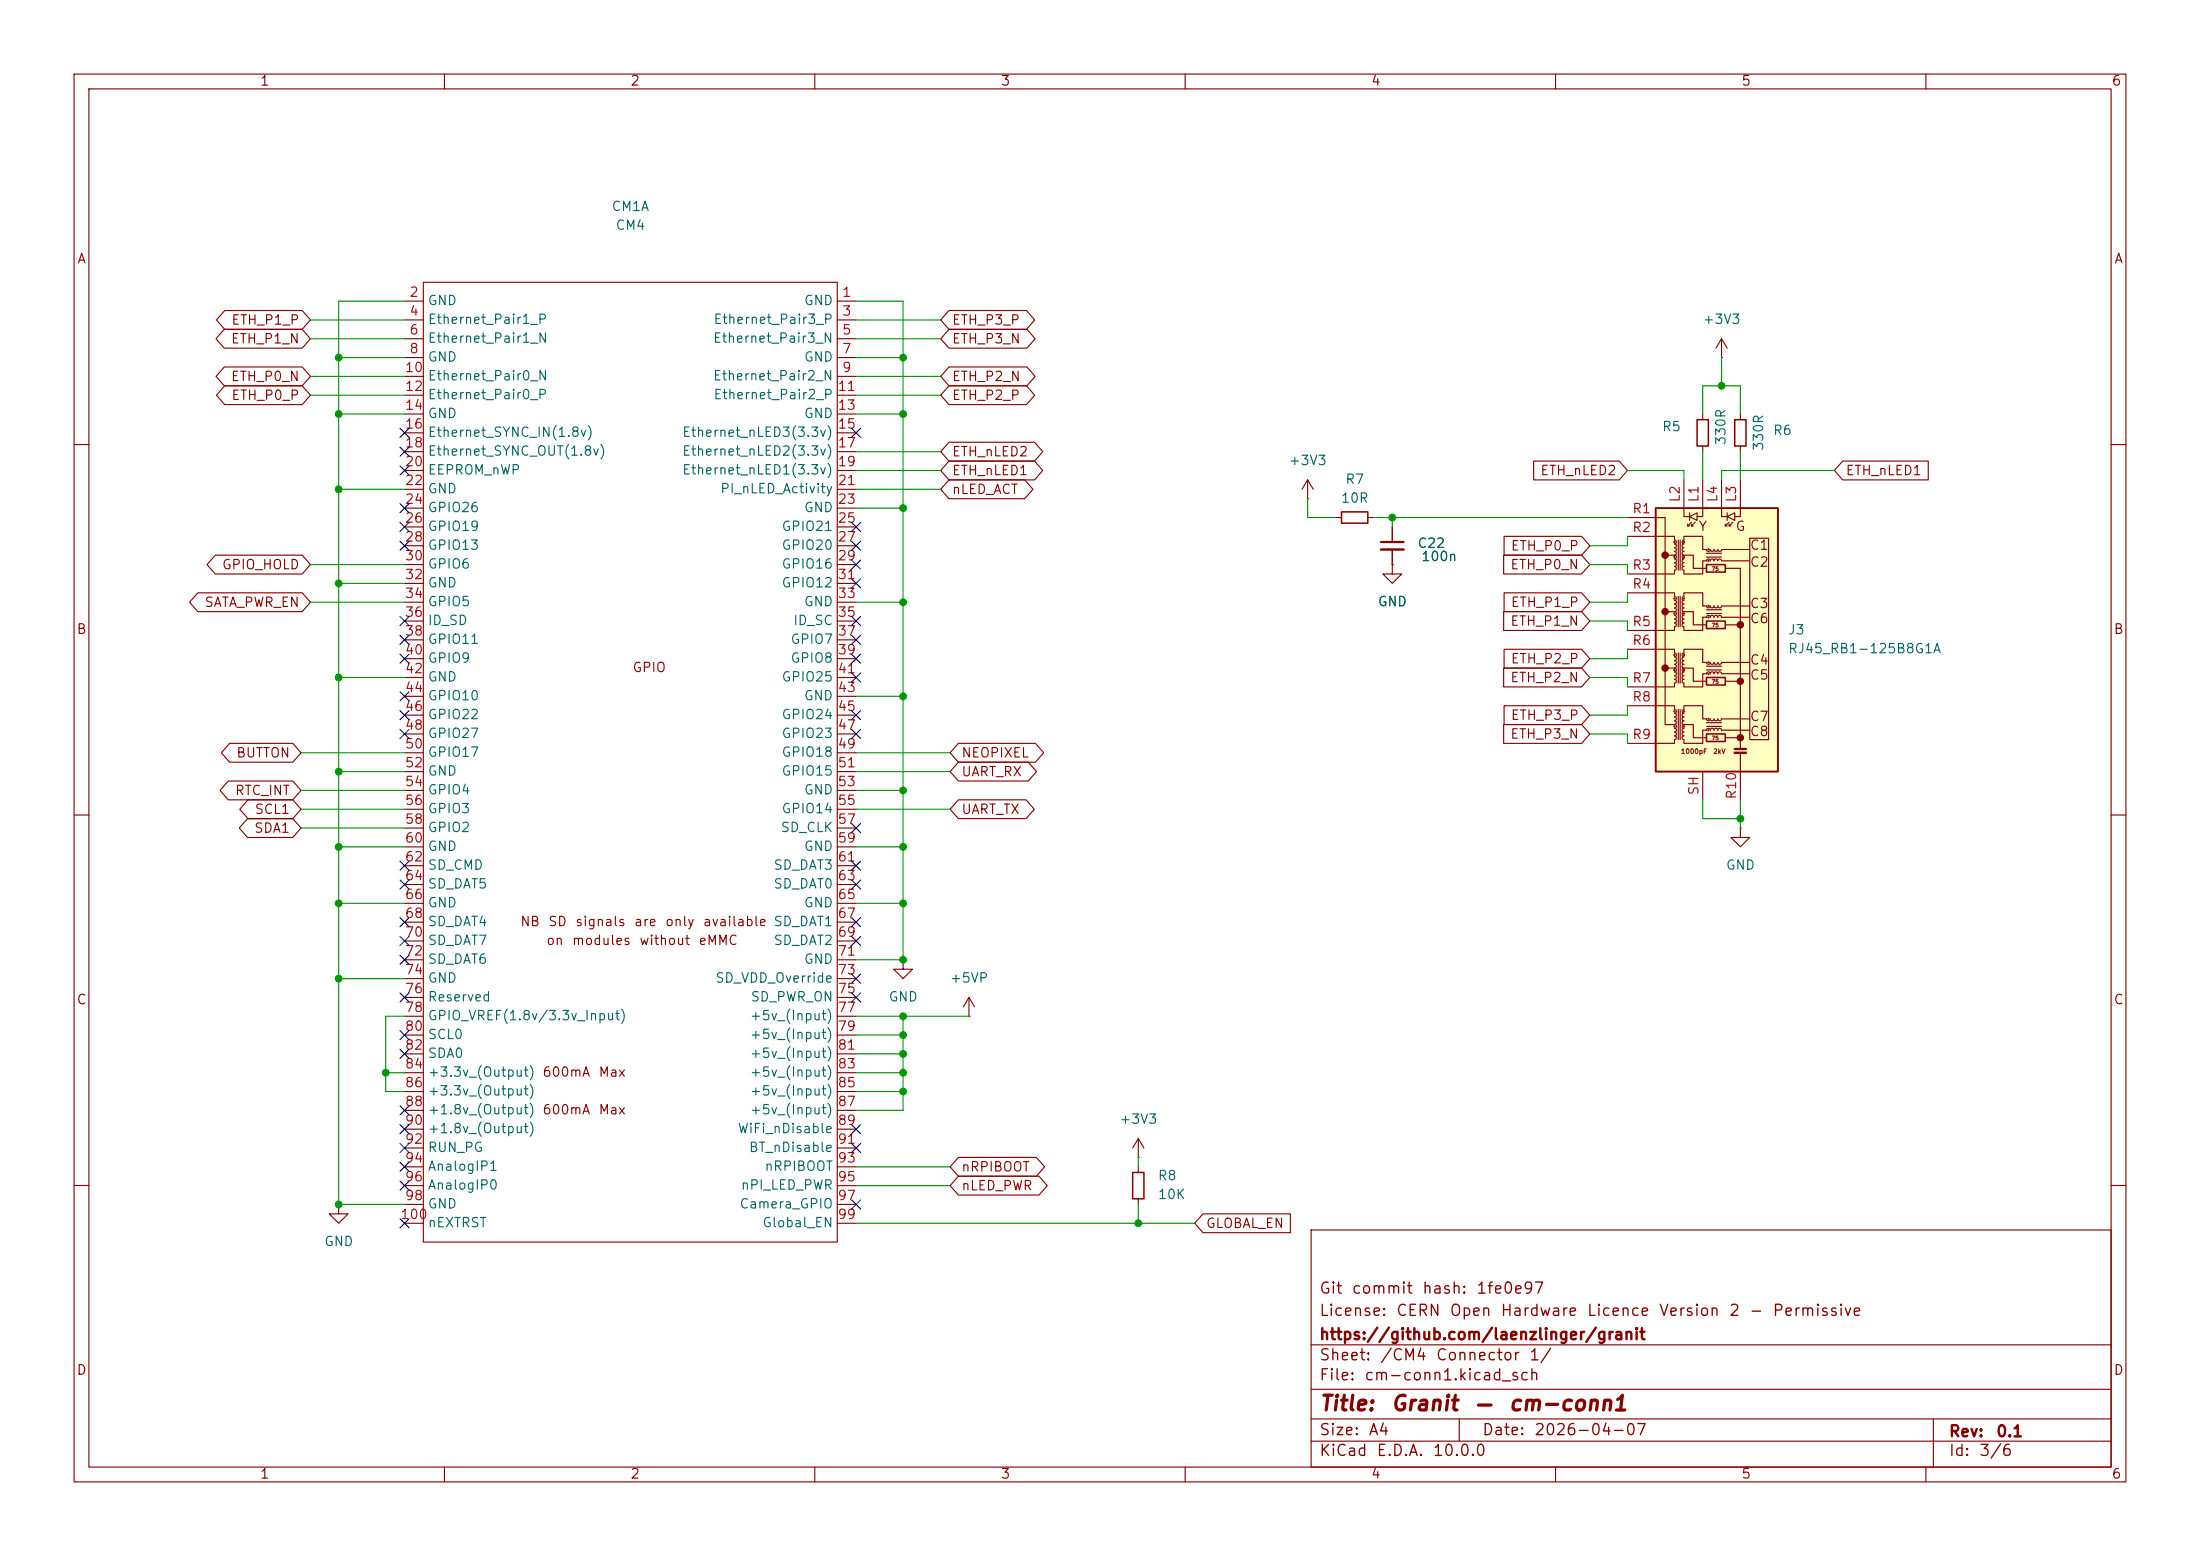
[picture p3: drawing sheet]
<svg xmlns="http://www.w3.org/2000/svg" width="297mm" height="210mm" viewBox="0 0 297 210" stroke-linecap="round" stroke-linejoin="round" font-family="sans-serif">
<g fill="none" stroke="#840000" stroke-width=".15">
<path d="M10 10h277v190h-277zM12 12h273v186h-273zM60 10v2M110 10v2M160 10v2M210 10v2M260 10v2M229.9 55.9v.7M234.9 55.9v.7M10 60h2M176.5 67.3h.1M176.5 64.8l-.7 1.2"/>
<path d="M176.5 64.8l.8 1.2M176.5 64.8v2.5M180.3 69.9h.8M184.7 69.9h.7M229.9 60.2v.8M234.9 60.2v.8M285 60h2M10 110h2M234.9 111.8v1.2h1.3l-1.3 1.3-1.2-1.3h1.2M234.9 111.8h.1M285 110h2M153.7 156.2h.1"/>
<path d="M153.7 153.7v2.5M153.7 157.5v.7M153.7 153.7l-.8 1.2M153.7 153.7l.7 1.2M10 160h2M153.7 161.8v.8M177 166h108v32h-108zM285 160h2M60 198v2M110 198v2M160 198v2M177 194.5h108"/>
<path d="M177 191.5h108M177 187.5h108M177 181.5h108M197 191.5v3M210 198v2M260 198v2M261 191.5v6.5"/>
</g>
<path d="M229.1 56.6h1.5v3.6h-1.5zM234.2 56.6h1.5v3.6h-1.5zM181.1 69.1h3.6v1.5h-3.6zM152.9 158.2h1.5v3.6h-1.5z" fill="none" stroke="#840000" stroke-width=".2"/>
<path d="M223.5 68.6h16.5v35.5h-16.5z" fill="#ffffc2"/>
<g fill="#840000" stroke="#840000" stroke-width=".51">
<circle cx="234.9" cy="84.3" r=".25"/>
<circle cx="234.9" cy="91.9" r=".25"/>
<circle cx="234.9" cy="99.6" r=".25"/>
<circle cx="224.8" cy="74.9" r=".25"/>
<circle cx="224.8" cy="82.5" r=".25"/>
<circle cx="224.8" cy="90.2" r=".25"/>
</g>
<g fill="none" stroke="#840000" stroke-width=".15">
<path d="M57.1 38.1h55.9v129.5h-55.9zM30.3 44.4h10.5l1.1 1.3-1.1 1.3h-10.5l-1.1-1.3zM30.3 49.5h10.5l1.1 1.3-1.1 1.3h-10.5l-1.1-1.3zM30.3 41.9h10.5l1.1 1.3-1.1 1.3h-10.5l-1.1-1.3zM30.3 52.1h10.5l1.1 1.2-1.1 1.3h-10.5l-1.1-1.3zM54.6 40.6h2.5M54.6 43.2h2.5M54.6 45.7h2.5M54.6 48.3h2.5M54.6 50.8h2.5M54.6 53.3h2.5M54.6 55.9h2.5"/>
<path d="M54.6 58.4h2.5M113 40.6h2.6M113 43.2h2.6M113 45.7h2.6M113 48.3h2.6M113 50.8h2.6M113 53.3h2.6M113 55.9h2.6M113 58.4h2.6M128.1 41.9h10.5l1.1 1.3-1.1 1.3h-10.5l-1.1-1.3zM128.1 52.1h10.5l1.1 1.2-1.1 1.3h-10.5l-1.1-1.3zM128.1 44.4h10.5l1.1 1.3-1.1 1.3h-10.5l-1.1-1.3z"/>
<path d="M128.1 49.5h10.5l1.1 1.3-1.1 1.3h-10.5l-1.1-1.3zM128.1 59.7h11.6l1.1 1.3-1.1 1.2h-11.6l-1.1-1.2zM232.4 48.3h.1M232.4 45.7v2.6M232.4 45.7l-.8 1.3M232.4 45.7l.8 1.3M29.1 74.9h11.7l1.1 1.3-1.1 1.3h-11.7l-1.1-1.3zM54.6 61h2.5M54.6 63.5h2.5M54.6 66h2.5M54.6 68.6h2.5M54.6 71.1h2.5"/>
<path d="M54.6 73.7h2.5M54.6 76.2h2.5M54.6 78.7h2.5M113 61h2.6M113 63.5h2.6M113 66h2.6M113 68.6h2.6M113 71.1h2.6M113 73.7h2.6M113 76.2h2.6M113 78.7h2.6M128.1 64.8h10.2l1.1 1.2-1.1 1.3h-10.2l-1.1-1.3z"/>
<path d="M128.1 62.2h11.6l1.1 1.3-1.1 1.3h-11.6l-1.1-1.3zM188 76.2v1.3h1.2l-1.2 1.2-1.3-1.2h1.3M188 76.2h.1M188 71.1v2.1M188 74.2v2M203 74.9h10.5l1.1 1.3-1.1 1.3h-10.5zM203.1 72.4h10.4l1.1 1.3-1.1 1.2h-10.4zM207 62.2h11.6l1.1 1.3-1.1 1.3h-11.6zM219.7 72.4h6.4v.5l.1 .1 .1 .1-.1 .2-.1 .1 .1 .1 .1 .2-.1 .1-.1 .1 .2 .2v.2l-.2 .1 .2 .1v.2l-.2 .2M219.7 69.9h5.1v27.9h1.3M224.8 74.9h1.3M226.1 74.9l.1 .1 .1 .2-.1 .2h-.1l.1 .1 .1 .2-.1 .2h-.1l.1 .1 .1 .2-.1 .2-.1 .1h.1l.1 .2-.1 .2-.1 .1v.5h-6.4"/>
<path d="M226.6 72.9v4.1M226.8 72.9v4.1M227.3 74.9h1.3v1.8h1.8M227.3 74.9l-.2 .2v.2l.2 .1-.2 .1v.3l.2 .1-.1 .1-.1 .2 .1 .2 .1 .1h-.2v.2v.2l.2 .1v.5h2.6v-1.8h.5l.2-.3 .2 .1 .1 .2 .1-.2 .1-.1 .2 .1 .1 .2 .1-.2 .1-.1 .2 .1 .1 .2 .1-.2 .2-.1 .1 .1 .1 .2h3.8M227.3 64.8v4.9h.8M227.8 70.7v.3h.3M228.1 69.7l1-.5v1zM228.1 69.2v1M228.3 70.7v.3h.3M228.3 70.5l-.5 .5M228.9 70.5l-.6 .5M229.9 64.8v4.9h-.8"/>
<path d="M230.4 75.2h2M230.4 74.7h2M232.4 64.8v4.9h.8M232.9 76.7h2v24.4M232.9 70.7v.3h.3M233.2 69.7l1-.5v1zM233.2 69.2v1M233.4 70.7v.3h.3M233.4 70.5l-.5 .5M233.9 70.5l-.5 .5M234.9 64.8v4.9h-.7M236.2 72.6h2.6v27.2h-2.6z"/>
<path d="M236.2 74.2h-3.8l-.1 .1-.1 .1-.2-.1-.1-.1-.2 .2h-.2l-.1-.2-.1 .2h-.2l-.2-.2-.1 .2h-.2l-.2-.2h-.5v-1.8h-2.6v.5l-.1 .1-.1 .1 .1 .2 .1 .1-.1 .1-.1 .2 .1 .1 .1 .1-.2 .1v.2v.2h.2l-.2 .1v.2v.2h.2M248.8 62.2h11.5v2.6h-11.5l-1.2-1.3zM26.7 80h14.1l1.1 1.3-1.1 1.3h-14.1l-1.1-1.3zM54.6 81.3h2.5M54.6 83.8h2.5M54.6 86.4h2.5M54.6 88.9h2.5M54.6 91.4h2.5M54.6 94h2.5M54.6 96.5h2.5M54.6 99.1h2.5M113 81.3h2.6"/>
<path d="M113 83.8h2.6M113 86.4h2.6M113 88.9h2.6M113 91.4h2.6M113 94h2.6M113 96.5h2.6M113 99.1h2.6M203 82.5h10.5l1.1 1.3-1.1 1.3h-10.5zM203 97.8h10.5l1.1 1.3-1.1 1.2h-10.5zM203 90.2h10.5l1.1 1.2-1.1 1.3h-10.5zM203.1 80h10.4l1.1 1.3-1.1 1.3h-10.4zM203.1 87.6h10.4l1.1 1.3-1.1 1.3h-10.4z"/>
<path d="M203.1 95.2h10.4l1.1 1.3-1.1 1.3h-10.4zM219.7 80h6.4v.5l.1 .1 .1 .2-.1 .2h-.1l.1 .1 .1 .2-.1 .2h-.1l.2 .2v.2l-.2 .1 .2 .1v.2l-.2 .3M219.7 87.6h6.4v.5l.1 .1 .1 .2-.1 .2h-.1l.2 .2v.2l-.2 .2h.2v.3l-.2 .2 .2 .1v.2l-.2 .2h-1.3M219.7 95.3h6.4v.5h.1l.1 .2-.1 .2-.1 .1 .2 .2v.2l-.2 .1 .2 .1v.2l-.2 .2M224.8 82.6h1.3M226.1 82.5l.1 .1 .1 .2-.1 .2-.1 .1h.1l.1 .2-.1 .2-.1 .1h.1l.1 .2-.1 .2-.1 .1 .1 .1 .1 .1-.1 .2-.1 .1v.5h-6.4M226.1 90.2h.1l.1 .2-.1 .2-.1 .1h.1l.1 .2-.1 .2-.1 .1 .1 .1 .1 .1-.1 .2-.1 .1 .1 .1 .1 .2-.1 .1-.1 .1v.5h-6.4M226.1 98.3l.1 .1 .1 .1-.1 .2-.1 .1 .1 .1 .1 .2-.1 .1-.1 .1 .1 .1 .1 .2-.1 .1-.1 .1v.5h-6.4M226.1 97.3l.1 .1 .1 .1-.1 .2-.1 .1M226.1 97.8l.1 .1 .1 .1-.1 .2-.1 .1M226.6 80.5v4.1M226.6 88.1v4.1"/>
<path d="M226.6 95.8v4M226.8 80.5v4.1M226.8 88.1v4.1M226.8 95.8v4M227.3 82.6h1.3v1.7h1.8M227.3 90.2h1.3v1.7h1.8M227.3 98.3l-.2-.2 .1-.3h1.4v1.8h1.8M227.3 82.6l-.2 .2v.2l.2 .1-.2 .1v.2l.2 .2h-.1l-.1 .2 .1 .2 .1 .1h-.2v.2v.2l.2 .1v.5h2.6v-1.8h.5l.2-.2h.2l.1 .2 .1-.2h.1h.2l.1 .2 .1-.2h.1h.2l.1 .2 .1-.2h.2h.1l.1 .2h3.8M227.3 88.6h-.1l-.1-.2 .1-.2 .1-.1v-.5h2.6v1.8h.5l.2 .3 .2-.1 .1-.2 .1 .2 .1 .1 .2-.1 .1-.2 .1 .2 .1 .1 .2-.1 .1-.2 .1 .2 .2 .1 .1-.1 .1-.2h3.8M227.3 90.2l-.2 .2v.2l.2 .1-.2 .1v.2l.2 .2-.1 .1-.1 .1 .1 .2 .1 .1-.2 .1v.2v.1l.2 .1v.5h2.6v-1.8h.5l.2-.2h.2l.1 .2 .1-.1 .1-.1 .2 .1 .1 .1 .1-.1 .1-.1 .2 .1 .1 .1 .1-.1 .2-.1 .1 .1 .1 .1h3.8M227.3 88.6l-.2 .3v.2l.2 .1-.2 .1v.2l.2 .2h-.2v.2v.2l.2 .1M227.3 97.3l-.2 .1v.1v.2l.2 .1"/>
<path d="M227.3 98.3l-.1 .1-.1 .1 .1 .2 .1 .1M230.4 82.8h2M230.4 90.4h2M230.4 98h2M230.4 82.3h2M230.4 89.9h2M230.4 97.5h2M232.9 99.6h2M232.9 84.3h2M232.9 91.9h2M236.2 81.8h-3.8l-.1 .2h-.1h-.2l-.1-.2-.2 .2h-.2l-.1-.2-.1 .2h-.2l-.2-.2-.1 .2h-.2l-.2-.2h-.5v-1.8h-2.6v.5l-.1 .1-.1 .2 .1 .1 .1 .1-.1 .1-.1 .2 .1 .2h.1l-.2 .1v.2v.2h.2l-.2 .1v.2v.2l.2 .1M236.2 97h-3.8l-.1 .2-.1 .1-.2-.1-.1-.2-.2 .3-.2-.1-.1-.2-.1 .2-.2 .1-.2-.3-.1 .2-.2 .1-.2-.3h-.5v-1.7h-2.6v.5h-.1l-.1 .2 .1 .2 .1 .1h-.1l-.1 .2 .1 .2 .1 .1h-.2v.2v.2l.2 .1"/>
<path d="M236.2 98.6h-3.8l-.1-.2-.1-.1-.2 .1-.1 .2-.2-.3h-.2l-.1 .3-.1-.2-.2-.1-.2 .3-.1-.2-.2-.1-.2 .3h-.5v1.7h-2.6v-.5h-.2v-.2v-.2l.2-.1-.2-.1v-.2l.2-.2M30.8 105.4h8.7l1.1 1.3-1.1 1.3h-8.7l-1.1-1.3zM31 100.3h8.5l1.1 1.3-1.1 1.3h-8.5l-1.1-1.3zM33.4 110.5h6.1l1.1 1.3-1.1 1.2h-6.1l-1.1-1.2zM33.5 107.9h6l1.1 1.3-1.1 1.3h-6l-1.1-1.3zM54.6 101.6h2.5M54.6 104.1h2.5M54.6 106.7h2.5M54.6 109.2h2.5M54.6 111.8h2.5M54.6 114.3h2.5M54.6 116.8h2.5"/>
<path d="M54.6 119.4h2.5M113 101.6h2.6M113 104.1h2.6M113 106.7h2.6M113 109.2h2.6M113 111.8h2.6M113 114.3h2.6M113 116.8h2.6M113 119.4h2.6M129.4 107.9h9.1l1.1 1.3-1.1 1.3h-9.1l-1.1-1.3zM129.4 102.9h9.4l1.1 1.2-1.1 1.3h-9.4l-1.1-1.3zM129.4 100.3h10.4l1.1 1.3-1.1 1.3h-10.4l-1.1-1.3z"/>
<path d="M229.9 104.1v3.9M234.9 101.6v6.4M54.6 121.9h2.5M54.6 124.5h2.5M54.6 127h2.5M54.6 129.5h2.5M54.6 132.1h2.5M54.6 134.6h2.5M54.6 137.2h2.5M54.6 139.7h2.5M113 121.9h2.6M113 124.5h2.6"/>
<path d="M113 127h2.6M113 129.5h2.6M113 132.1h2.6M113 134.6h2.6M113 137.2h2.6M113 139.7h2.6M121.9 129.5v1.3h1.3l-1.3 1.3-1.3-1.3h1.3M121.9 129.5h.1M130.8 137.2h.1M130.8 134.6l-.8 1.3M130.8 134.6l.8 1.3M130.8 134.6v2.6"/>
<path d="M54.6 142.2h2.5M54.6 144.8h2.5M54.6 147.3h2.5M54.6 149.9h2.5M54.6 152.4h2.5M54.6 154.9h2.5M54.6 157.5h2.5M113 142.2h2.6M113 144.8h2.6M113 147.3h2.6M113 149.9h2.6M113 152.4h2.6"/>
<path d="M113 154.9h2.6M113 157.5h2.6M129.4 158.7h10.9l1.1 1.3-1.1 1.3h-10.9l-1.1-1.3zM129.4 156.2h10.5l1.1 1.3-1.1 1.3h-10.5l-1.1-1.3zM45.7 162.6v1.2h1.3l-1.3 1.3-1.3-1.3h1.3M45.7 162.6h.1M54.6 160h2.5M54.6 162.6h2.5M54.6 165.1h2.5M113 160h2.6M113 162.6h2.6M113 165.1h2.6"/>
<path d="M162.4 163.8h11.8v2.6h-11.8l-1.1-1.3z"/>
</g>
<path d="M223.5 68.6h16.5v35.5h-16.5z" fill="none" stroke="#840000" stroke-width=".25"/>
<path d="M186.4 73.2h3.1M234.2 101.1h1.5" fill="none" stroke="#840000" stroke-width=".3"/>
<path d="M186.4 74.2h3.1M234.2 101.6h1.5" fill="none" stroke="#840000" stroke-width=".33"/>
<path d="M230.4 76.2h2.5v1h-2.5zM230.4 83.8h2.5v1h-2.5zM230.4 91.4h2.5v1.1h-2.5zM230.4 99.1h2.5v1h-2.5z" fill="none" stroke="#840000" stroke-width=".2"/>
<g fill="#840000" stroke="#840000" stroke-width=".14">
<circle cx="230.6" cy="74.1" r=".08"/>
<circle cx="230.6" cy="75.7" r=".08"/>
<circle cx="230.6" cy="81.8" r=".08"/>
<circle cx="230.6" cy="83.3" r=".08"/>
<circle cx="230.6" cy="89.4" r=".08"/>
<circle cx="230.6" cy="91" r=".08"/>
<circle cx="230.6" cy="97" r=".08"/>
<circle cx="230.6" cy="98.6" r=".08"/>
<circle cx="227.4" cy="73.2" r=".08"/>
<circle cx="227.4" cy="75.2" r=".08"/>
<circle cx="227.4" cy="80.8" r=".08"/>
<circle cx="227.4" cy="82.8" r=".08"/>
<circle cx="227.4" cy="88.4" r=".08"/>
<circle cx="227.4" cy="90.4" r=".08"/>
<circle cx="227.4" cy="96" r=".08"/>
<circle cx="227.4" cy="98" r=".08"/>
<circle cx="226" cy="73.2" r=".08"/>
<circle cx="226" cy="75.2" r=".08"/>
<circle cx="226" cy="80.8" r=".08"/>
<circle cx="226" cy="82.8" r=".08"/>
<circle cx="226" cy="88.4" r=".08"/>
<circle cx="226" cy="90.4" r=".08"/>
<circle cx="226" cy="96" r=".08"/>
<circle cx="226" cy="98" r=".08"/>
</g>
<g fill="none" stroke="#009600" stroke-width=".15">
<path d="M41.9 45.7h12.7M41.9 50.8h12.7M41.9 43.2h12.7M41.9 53.3h12.7M45.7 55.9h8.9M45.7 48.3h8.9M54.6 40.6h-8.9v122h8.9M115.6 40.6h6.3v88.9h-6.3M115.6 45.7h11.4M115.6 55.9h6.3M115.6 50.8h11.4M115.6 43.2h11.4"/>
<path d="M115.6 48.3h6.3M115.6 53.3h11.4M229.9 55.9v-3.8h5v3.8M232.4 48.3v3.8M41.9 76.2h12.7M45.7 66h8.9M45.7 78.7h8.9M115.6 63.5h11.4M115.6 66h11.4M115.6 61h11.4M115.6 68.6h6.3M176.5 67.3v2.6h3.8"/>
<path d="M185.4 69.9h34.3M188 69.9v1.2M214.6 76.2h5.1v1.3M219.7 72.4v1.3h-5.1M219.7 63.5h7.6v1.3M229.9 61v3.8M234.9 61v3.8M247.6 63.5h-15.2v1.3M41.9 81.3h12.7M45.7 91.4h8.9M115.6 81.3h6.3M115.6 94h6.3"/>
<path d="M214.6 83.8h5.1v1.3M214.6 91.4h5.1v1.3M214.6 99.1h5.1v1.2M219.7 80v1.3h-5.1M219.7 87.6v1.3h-5.1M219.7 95.3v1.2h-5.1M40.6 101.6h14M40.6 109.2h14M40.6 106.7h14M40.6 111.8h14M45.7 114.3h8.9M45.7 104.1h8.9"/>
<path d="M115.6 114.3h6.3M115.6 101.6h12.7M115.6 104.1h12.7M115.6 109.2h12.7M115.6 106.7h6.3M229.9 108v2.5h5M234.9 108v3.8M45.7 121.9h8.9M45.7 132.1h8.9M54.6 137.2h-2.5v10.1h2.5M115.6 137.2h15.2M115.6 139.7h6.3"/>
<path d="M115.6 121.9h6.3M121.9 137.2v12.7h-6.3M52.1 144.8h2.5M115.6 147.3h6.3M115.6 144.8h6.3M115.6 142.2h6.3M115.6 157.5h12.7M153.7 156.2v1.3M115.6 165.1h45.7M115.6 160h12.7M153.7 162.6v2.5"/>
</g>
<g fill="none" stroke="#000084" stroke-width=".15">
<path d="M54 57.8l1.2 1.2M55.2 57.8l-1.2 1.2M115 57.8l1.2 1.2M116.2 57.8l-1.2 1.2M54 60.4l1.2 1.2M54 68l1.2 1.2M54 62.9l1.2 1.2M54 73.1l1.2 1.2M54 70.5l1.2 1.2M55.2 60.4l-1.2 1.2M55.2 68l-1.2 1.2M55.2 62.9l-1.2 1.2"/>
<path d="M55.2 73.1l-1.2 1.2M55.2 70.5l-1.2 1.2M115 70.5l1.2 1.2M115 73.1l1.2 1.2M115 78.1l1.2 1.2M115 75.6l1.2 1.2M116.2 70.5l-1.2 1.2M116.2 73.1l-1.2 1.2M116.2 78.1l-1.2 1.2M116.2 75.6l-1.2 1.2M54 83.2l1.2 1.2M54 88.3l1.2 1.2"/>
<path d="M54 85.8l1.2 1.2M54 95.9l1.2 1.2M54 93.4l1.2 1.2M54 98.5l1.2 1.2M55.2 83.2l-1.2 1.2M55.2 88.3l-1.2 1.2M55.2 85.8l-1.2 1.2M55.2 95.9l-1.2 1.2M55.2 93.4l-1.2 1.2M55.2 98.5l-1.2 1.2M115 88.3l1.2 1.2M115 85.8l1.2 1.2"/>
<path d="M115 83.2l1.2 1.2M115 95.9l1.2 1.2M115 90.8l1.2 1.2M115 98.5l1.2 1.2M116.2 88.3l-1.2 1.2M116.2 85.8l-1.2 1.2M116.2 83.2l-1.2 1.2M116.2 95.9l-1.2 1.2M116.2 90.8l-1.2 1.2M116.2 98.5l-1.2 1.2M54 118.8l1.2 1.2M54 116.2l1.2 1.2"/>
<path d="M55.2 118.8l-1.2 1.2M55.2 116.2l-1.2 1.2M115 111.2l1.2 1.2M115 116.2l1.2 1.2M115 118.8l1.2 1.2M116.2 111.2l-1.2 1.2M116.2 116.2l-1.2 1.2M116.2 118.8l-1.2 1.2M54 139.1l1.2 1.2M54 134l1.2 1.2M54 123.9l1.2 1.2M54 126.4l1.2 1.2"/>
<path d="M54 128.9l1.2 1.2M55.2 139.1l-1.2 1.2M55.2 134l-1.2 1.2M55.2 123.9l-1.2 1.2M55.2 126.4l-1.2 1.2M55.2 128.9l-1.2 1.2M115 131.5l1.2 1.2M115 134l1.2 1.2M115 126.4l1.2 1.2M115 123.9l1.2 1.2M116.2 131.5l-1.2 1.2M116.2 134l-1.2 1.2"/>
<path d="M116.2 126.4l-1.2 1.2M116.2 123.9l-1.2 1.2M54 149.3l1.2 1.2M54 154.3l1.2 1.2M54 151.8l1.2 1.2M54 156.9l1.2 1.2M54 159.4l1.2 1.2M54 141.6l1.2 1.2M55.2 149.3l-1.2 1.2M55.2 154.3l-1.2 1.2M55.2 151.8l-1.2 1.2M55.2 156.9l-1.2 1.2"/>
<path d="M55.2 159.4l-1.2 1.2M55.2 141.6l-1.2 1.2M115 154.3l1.2 1.2M115 151.8l1.2 1.2M116.2 154.3l-1.2 1.2M116.2 151.8l-1.2 1.2M54 164.5l1.2 1.2M55.2 164.5l-1.2 1.2M115 162l1.2 1.2M116.2 162l-1.2 1.2"/>
</g>
<g fill="#009600" stroke="#009600" stroke-width=".14">
<circle cx="121.9" cy="81.3" r=".46"/>
<circle cx="234.9" cy="110.5" r=".46"/>
<circle cx="121.9" cy="121.9" r=".46"/>
<circle cx="121.9" cy="94" r=".46"/>
<circle cx="121.9" cy="106.7" r=".46"/>
<circle cx="121.9" cy="114.3" r=".46"/>
<circle cx="45.7" cy="78.7" r=".46"/>
<circle cx="45.7" cy="91.4" r=".46"/>
<circle cx="45.7" cy="66" r=".46"/>
<circle cx="45.7" cy="104.1" r=".46"/>
<circle cx="121.9" cy="68.6" r=".46"/>
<circle cx="188" cy="69.9" r=".46"/>
<circle cx="121.9" cy="55.9" r=".46"/>
<circle cx="121.9" cy="48.3" r=".46"/>
<circle cx="45.7" cy="121.9" r=".46"/>
<circle cx="45.7" cy="132.1" r=".46"/>
<circle cx="45.7" cy="162.6" r=".46"/>
<circle cx="45.7" cy="114.3" r=".46"/>
<circle cx="52.1" cy="144.8" r=".46"/>
<circle cx="121.9" cy="139.7" r=".46"/>
<circle cx="121.9" cy="142.2" r=".46"/>
<circle cx="121.9" cy="129.5" r=".46"/>
<circle cx="121.9" cy="137.2" r=".46"/>
<circle cx="121.9" cy="147.3" r=".46"/>
<circle cx="121.9" cy="144.8" r=".46"/>
<circle cx="153.7" cy="165.1" r=".46"/>
<circle cx="232.4" cy="52.1" r=".46"/>
<circle cx="45.7" cy="55.9" r=".46"/>
<circle cx="45.7" cy="48.3" r=".46"/>
</g>
<g font-size="2" fill="#840000">
<text x="178" y="190.9">Title:</text>
<text x="187.7" y="190.9">Granit</text>
<text x="198.9" y="190.9">—</text>
<text x="203.5" y="190.9">cm-conn1</text>
</g>
<g font-size="1.5" fill="#840000">
<text x="178" y="178">License:</text>
<text x="178" y="175">Git</text>
<text x="182.4" y="175">commit</text>
<text x="188.4" y="178">CERN</text>
<text x="191.9" y="175">hash:</text>
<text x="195.6" y="178">Open</text>
<text x="199.2" y="175">1fe0e97</text>
<text x="202.5" y="178">Hardware</text>
<text x="214.1" y="178">Licence</text>
<text x="223.9" y="178">Version</text>
<text x="233.3" y="178">2</text>
<text x="236" y="178">-</text>
<text x="239.2" y="178">Permissive</text>
<text x="178" y="184">Sheet:</text>
<text x="178" y="181.2">https://github.com/laenzlinger/granit</text>
<text x="186.2" y="184">/CM4</text>
<text x="193.7" y="184">Connector</text>
<text x="206.3" y="184">1/</text>
<text x="178" y="186.7">File:</text>
<text x="184.1" y="186.7">cm-conn1.kicad_sch</text>
<text x="178" y="196.9">KiCad</text>
<text x="178" y="194.1">Size:</text>
<text x="184.7" y="194.1">A4</text>
<text x="185.7" y="196.9">E.D.A.</text>
<text x="193.3" y="196.9">10.0.0</text>
<text x="200" y="194.1">Date:</text>
<text x="207" y="194.1">2026-04-07</text>
<text x="263" y="194.3">Rev:</text>
<text x="263" y="196.9">Id:</text>
<text x="267.1" y="196.9">3/6</text>
<text x="269.4" y="194.3">0.1</text>
</g>
<g font-size="1.3" fill="#840000">
<text x="35" y="11.9">1</text>
<text x="85" y="11.9">2</text>
<text x="135" y="11.9">3</text>
<text x="185" y="11.9">4</text>
<text x="235" y="11.9">5</text>
<text x="285" y="11.9">6</text>
<text x="10.3" y="35.9">A</text>
<text x="285.3" y="35.9">A</text>
<text x="31.1" y="46.7">ETH_P1_N</text>
<text x="31.1" y="44.1">ETH_P1_P</text>
<text x="128.4" y="44.1">ETH_P3_P</text>
<text x="128.4" y="46.7">ETH_P3_N</text>
<text x="31.1" y="51.8">ETH_P0_N</text>
<text x="128.4" y="51.8">ETH_P2_N</text>
<text x="31.1" y="54.3">ETH_P0_P</text>
<text x="128.4" y="54.3">ETH_P2_P</text>
<text x="128.4" y="64.5">ETH_nLED1</text>
<text x="128.4" y="61.9">ETH_nLED2</text>
<text x="207.9" y="64.5">ETH_nLED2</text>
<text x="249.1" y="64.5">ETH_nLED1</text>
<text x="128.4" y="67">nLED_ACT</text>
<text x="229.2" y="72">Y</text>
<text x="234.2" y="72">G</text>
<text x="29.9" y="77.2">GPIO_HOLD</text>
<text x="203.8" y="77.2">ETH_P0_N</text>
<text x="203.9" y="74.6">ETH_P0_P</text>
<text x="236.1" y="74.5">C1</text>
<text x="236.1" y="76.8">C2</text>
<text x="27.5" y="82.2">SATA_PWR_EN</text>
<text x="203.9" y="82.2">ETH_P1_P</text>
<text x="236.1" y="82.4">C3</text>
<text x="10.3" y="85.9">B</text>
<text x="203.8" y="84.8">ETH_P1_N</text>
<text x="203.9" y="89.9">ETH_P2_P</text>
<text x="236.1" y="84.4">C6</text>
<text x="285.3" y="85.9">B</text>
<text x="85.3" y="91">GPIO</text>
<text x="203.8" y="92.4">ETH_P2_N</text>
<text x="236.1" y="90">C4</text>
<text x="236.1" y="92">C5</text>
<text x="203.8" y="100">ETH_P3_N</text>
<text x="203.9" y="97.5">ETH_P3_P</text>
<text x="236.1" y="97.6">C7</text>
<text x="236.1" y="99.7">C8</text>
<text x="31.6" y="107.6">RTC_INT</text>
<text x="31.8" y="102.6">BUTTON</text>
<text x="129.7" y="105.1">UART_RX</text>
<text x="129.7" y="102.6">NEOPIXEL</text>
<text x="34.2" y="112.7">SDA1</text>
<text x="34.3" y="110.2">SCL1</text>
<text x="129.7" y="110.2">UART_TX</text>
<text x="70.1" y="125.3">NB</text>
<text x="73.9" y="125.3">SD</text>
<text x="77.6" y="125.3">signals</text>
<text x="85.5" y="125.3">are</text>
<text x="89.7" y="125.3">only</text>
<text x="94.8" y="125.3">available</text>
<text x="73.6" y="127.9">on</text>
<text x="77.1" y="127.9">modules</text>
<text x="86.2" y="127.9">without</text>
<text x="94.2" y="127.9">eMMC</text>
<text x="10.3" y="135.9">C</text>
<text x="285.3" y="135.9">C</text>
<text x="73.1" y="145.6">600mA</text>
<text x="80.7" y="145.6">Max</text>
<text x="73.1" y="150.7">600mA</text>
<text x="80.7" y="150.7">Max</text>
<text x="129.7" y="161">nLED_PWR</text>
<text x="129.7" y="158.4">nRPIBOOT</text>
<text x="162.7" y="166.1">GLOBAL_EN</text>
<text x="10.3" y="185.9">D</text>
<text x="285.3" y="185.9">D</text>
<text x="35" y="199.9">1</text>
<text x="85" y="199.9">2</text>
<text x="135" y="199.9">3</text>
<text x="185" y="199.9">4</text>
<text x="235" y="199.9">5</text>
<text x="285" y="199.9">6</text>
</g>
<g font-size="1.3" fill="#006464">
<text x="82.5" y="28.8">CM1A</text>
<text x="83" y="31.3">CM4</text>
<text x="57.7" y="41.5">GND</text>
<text x="108.4" y="41.5">GND</text>
<text x="57.7" y="44">Ethernet_Pair1_P</text>
<text x="57.7" y="46.6">Ethernet_Pair1_N</text>
<text x="96.2" y="46.6">Ethernet_Pair3_N</text>
<text x="96.2" y="44">Ethernet_Pair3_P</text>
<text x="229.8" y="44">+3V3</text>
<text x="57.7" y="49.1">GND</text>
<text x="57.7" y="51.7">Ethernet_Pair0_N</text>
<text x="96.2" y="51.7">Ethernet_Pair2_N</text>
<text x="108.4" y="49.1">GND</text>
<text x="57.7" y="54.2">Ethernet_Pair0_P</text>
<text x="57.7" y="56.7">GND</text>
<text x="57.7" y="59.3">Ethernet_SYNC_IN(1.8v)</text>
<text x="92" y="59.3">Ethernet_nLED3(3.3v)</text>
<text x="96.2" y="54.2">Ethernet_Pair2_P</text>
<text x="108.4" y="56.7">GND</text>
<text x="224.3" y="58.5">R5</text>
<text x="239.3" y="59">R6</text>
<text x="57.7" y="61.8">Ethernet_SYNC_OUT(1.8v)</text>
<text x="57.7" y="64.4">EEPROM_nWP</text>
<text x="92" y="61.8">Ethernet_nLED2(3.3v)</text>
<text x="92" y="64.4">Ethernet_nLED1(3.3v)</text>
<text x="173.9" y="63.1">+3V3</text>
<text x="181.5" y="65.6">R7</text>
<text x="233.3" y="60.2" transform="rotate(-90 233.3 60.2)">330R</text>
<text x="238.4" y="61" transform="rotate(-90 238.4 61)">330R</text>
<text x="57.7" y="66.9">GND</text>
<text x="57.7" y="69.4">GPIO26</text>
<text x="57.7" y="72">GPIO19</text>
<text x="97.1" y="66.9">PI_nLED_Activity</text>
<text x="105.4" y="72">GPIO21</text>
<text x="108.4" y="69.4">GND</text>
<text x="180.9" y="68.2">10R</text>
<text x="57.7" y="74.5">GPIO13</text>
<text x="57.7" y="77.1">GPIO6</text>
<text x="105.4" y="74.5">GPIO20</text>
<text x="105.4" y="77.1">GPIO16</text>
<text x="191.3" y="74.3">C22</text>
<text x="191.8" y="76">100n</text>
<text x="57.7" y="79.6">GND</text>
<text x="57.7" y="82.1">GPIO5</text>
<text x="105.4" y="79.6">GPIO12</text>
<text x="108.4" y="82.1">GND</text>
<text x="185.9" y="82.1">GND</text>
<text x="57.7" y="84.7">ID_SD</text>
<text x="57.7" y="87.2">GPIO11</text>
<text x="57.7" y="89.8">GPIO9</text>
<text x="106.6" y="87.2">GPIO7</text>
<text x="106.6" y="89.8">GPIO8</text>
<text x="107" y="84.7">ID_SC</text>
<text x="241.3" y="86">J3</text>
<text x="241.3" y="88.5">RJ45_RB1-125B8G1A</text>
<text x="57.7" y="92.3">GND</text>
<text x="57.7" y="94.8">GPIO10</text>
<text x="105.4" y="92.3">GPIO25</text>
<text x="108.4" y="94.8">GND</text>
<text x="57.7" y="97.4">GPIO22</text>
<text x="57.7" y="99.9">GPIO27</text>
<text x="105.4" y="97.4">GPIO24</text>
<text x="105.4" y="99.9">GPIO23</text>
<text x="57.7" y="102.5">GPIO17</text>
<text x="57.7" y="105">GND</text>
<text x="57.7" y="107.5">GPIO4</text>
<text x="105.4" y="102.5">GPIO18</text>
<text x="105.4" y="105">GPIO15</text>
<text x="108.4" y="107.5">GND</text>
<text x="57.7" y="110.1">GPIO3</text>
<text x="57.7" y="112.6">GPIO2</text>
<text x="105.3" y="112.6">SD_CLK</text>
<text x="105.4" y="110.1">GPIO14</text>
<text x="57.7" y="115.2">GND</text>
<text x="57.7" y="117.7">SD_CMD</text>
<text x="104.3" y="117.7">SD_DAT3</text>
<text x="108.4" y="115.2">GND</text>
<text x="232.9" y="117.7">GND</text>
<text x="57.7" y="120.2">SD_DAT5</text>
<text x="57.7" y="122.8">GND</text>
<text x="57.7" y="125.3">SD_DAT4</text>
<text x="104.3" y="120.2">SD_DAT0</text>
<text x="104.3" y="125.3">SD_DAT1</text>
<text x="108.4" y="122.8">GND</text>
<text x="57.7" y="127.9">SD_DAT7</text>
<text x="57.7" y="130.4">SD_DAT6</text>
<text x="104.3" y="127.9">SD_DAT2</text>
<text x="108.4" y="130.4">GND</text>
<text x="57.7" y="132.9">GND</text>
<text x="57.7" y="135.5">Reserved</text>
<text x="96.5" y="132.9">SD_VDD_Override</text>
<text x="101.3" y="135.5">SD_PWR_ON</text>
<text x="119.9" y="135.5">GND</text>
<text x="128.1" y="132.9">+5VP</text>
<text x="57.7" y="138">GPIO_VREF(1.8v/3.3v_Input)</text>
<text x="57.7" y="140.6">SCL0</text>
<text x="57.7" y="143.1">SDA0</text>
<text x="101.1" y="138">+5v_(Input)</text>
<text x="101.1" y="140.6">+5v_(Input)</text>
<text x="101.1" y="143.1">+5v_(Input)</text>
<text x="57.7" y="145.6">+3.3v_(Output)</text>
<text x="57.7" y="148.2">+3.3v_(Output)</text>
<text x="101.1" y="145.6">+5v_(Input)</text>
<text x="101.1" y="148.2">+5v_(Input)</text>
<text x="57.7" y="150.7">+1.8v_(Output)</text>
<text x="57.7" y="153.3">+1.8v_(Output)</text>
<text x="57.7" y="155.8">RUN_PG</text>
<text x="99.5" y="153.3">WiFi_nDisable</text>
<text x="101" y="155.8">BT_nDisable</text>
<text x="101.1" y="150.7">+5v_(Input)</text>
<text x="151" y="152">+3V3</text>
<text x="57.7" y="158.3">AnalogIP1</text>
<text x="57.7" y="160.9">AnalogIP0</text>
<text x="99.9" y="160.9">nPI_LED_PWR</text>
<text x="103.1" y="158.3">nRPIBOOT</text>
<text x="156.2" y="159.6">R8</text>
<text x="57.7" y="163.4">GND</text>
<text x="57.7" y="166">nEXTRST</text>
<text x="99.7" y="163.4">Camera_GPIO</text>
<text x="102.8" y="166">Global_EN</text>
<text x="156.2" y="162.2">10K</text>
<text x="43.7" y="168.5">GND</text>
</g>
<g font-size="1.3" fill="#a90000">
<text x="55.2" y="40.4">2</text>
<text x="113.6" y="40.4">1</text>
<text x="55.2" y="42.9">4</text>
<text x="55.2" y="45.5">6</text>
<text x="113.6" y="42.9">3</text>
<text x="113.6" y="45.5">5</text>
<text x="54.6" y="50.5">10</text>
<text x="54.6" y="53.1">12</text>
<text x="55.2" y="48">8</text>
<text x="113" y="53.1">11</text>
<text x="113.6" y="48">7</text>
<text x="113.6" y="50.5">9</text>
<text x="54.6" y="55.6">14</text>
<text x="54.6" y="58.2">16</text>
<text x="113" y="55.6">13</text>
<text x="113" y="58.2">15</text>
<text x="54.6" y="60.7">18</text>
<text x="54.6" y="63.2">20</text>
<text x="54.6" y="65.8">22</text>
<text x="113" y="60.7">17</text>
<text x="113" y="63.2">19</text>
<text x="113" y="65.8">21</text>
<text x="54.6" y="68.3">24</text>
<text x="54.6" y="70.9">26</text>
<text x="113" y="68.3">23</text>
<text x="113" y="70.9">25</text>
<text x="220.3" y="69.6">R1</text>
<text x="227.1" y="67.9" transform="rotate(-90 227.1 67.9)">L2</text>
<text x="229.6" y="67.9" transform="rotate(-90 229.6 67.9)">L1</text>
<text x="232.2" y="67.9" transform="rotate(-90 232.2 67.9)">L4</text>
<text x="234.7" y="67.9" transform="rotate(-90 234.7 67.9)">L3</text>
<text x="54.6" y="73.4">28</text>
<text x="54.6" y="75.9">30</text>
<text x="113" y="73.4">27</text>
<text x="113" y="75.9">29</text>
<text x="220.3" y="72.1">R2</text>
<text x="220.3" y="77.2">R3</text>
<text x="54.6" y="78.5">32</text>
<text x="54.6" y="81">34</text>
<text x="54.6" y="83.6">36</text>
<text x="113" y="78.5">31</text>
<text x="113" y="81">33</text>
<text x="113" y="83.6">35</text>
<text x="220.3" y="79.8">R4</text>
<text x="54.6" y="86.1">38</text>
<text x="54.6" y="88.6">40</text>
<text x="113" y="86.1">37</text>
<text x="113" y="88.6">39</text>
<text x="220.3" y="84.8">R5</text>
<text x="220.3" y="87.4">R6</text>
<text x="54.6" y="91.2">42</text>
<text x="54.6" y="93.7">44</text>
<text x="113" y="91.2">41</text>
<text x="113" y="93.7">43</text>
<text x="220.3" y="92.5">R7</text>
<text x="220.3" y="95">R8</text>
<text x="54.6" y="96.3">46</text>
<text x="54.6" y="98.8">48</text>
<text x="54.6" y="101.3">50</text>
<text x="113" y="96.3">45</text>
<text x="113" y="98.8">47</text>
<text x="113" y="101.3">49</text>
<text x="220.3" y="100.1">R9</text>
<text x="54.6" y="103.9">52</text>
<text x="54.6" y="106.4">54</text>
<text x="113" y="103.9">51</text>
<text x="113" y="106.4">53</text>
<text x="229.6" y="107.4" transform="rotate(-90 229.6 107.4)">SH</text>
<text x="234.7" y="108" transform="rotate(-90 234.7 108)">R10</text>
<text x="54.6" y="109">56</text>
<text x="54.6" y="111.5">58</text>
<text x="113" y="109">55</text>
<text x="113" y="111.5">57</text>
<text x="54.6" y="114">60</text>
<text x="54.6" y="116.6">62</text>
<text x="54.6" y="119.1">64</text>
<text x="113" y="114">59</text>
<text x="113" y="116.6">61</text>
<text x="113" y="119.1">63</text>
<text x="54.6" y="121.7">66</text>
<text x="54.6" y="124.2">68</text>
<text x="113" y="121.7">65</text>
<text x="113" y="124.2">67</text>
<text x="54.6" y="126.7">70</text>
<text x="54.6" y="129.3">72</text>
<text x="54.6" y="131.8">74</text>
<text x="113" y="126.7">69</text>
<text x="113" y="129.3">71</text>
<text x="113" y="131.8">73</text>
<text x="54.6" y="134.4">76</text>
<text x="54.6" y="136.9">78</text>
<text x="113" y="134.4">75</text>
<text x="113" y="136.9">77</text>
<text x="54.6" y="139.4">80</text>
<text x="54.6" y="142">82</text>
<text x="113" y="139.4">79</text>
<text x="113" y="142">81</text>
<text x="54.6" y="144.5">84</text>
<text x="54.6" y="147.1">86</text>
<text x="54.6" y="149.6">88</text>
<text x="113" y="144.5">83</text>
<text x="113" y="147.1">85</text>
<text x="113" y="149.6">87</text>
<text x="54.6" y="152.1">90</text>
<text x="54.6" y="154.7">92</text>
<text x="113" y="152.1">89</text>
<text x="113" y="154.7">91</text>
<text x="54.6" y="157.2">94</text>
<text x="54.6" y="159.8">96</text>
<text x="113" y="157.2">93</text>
<text x="113" y="159.8">95</text>
<text x="54" y="164.8">100</text>
<text x="54.6" y="162.3">98</text>
<text x="113" y="162.3">97</text>
<text x="113" y="164.8">99</text>
</g>
<g font-size=".6" fill="#840000">
<text x="226.9" y="101.9">1000pF</text>
<text x="231.2" y="101.9">2kV</text>
</g>
<g font-size=".5" fill="#840000">
<text x="231" y="77.2">75</text>
<text x="231" y="84.8">75</text>
<text x="231" y="92.4">75</text>
<text x="231" y="100">75</text>
</g>
</svg>
